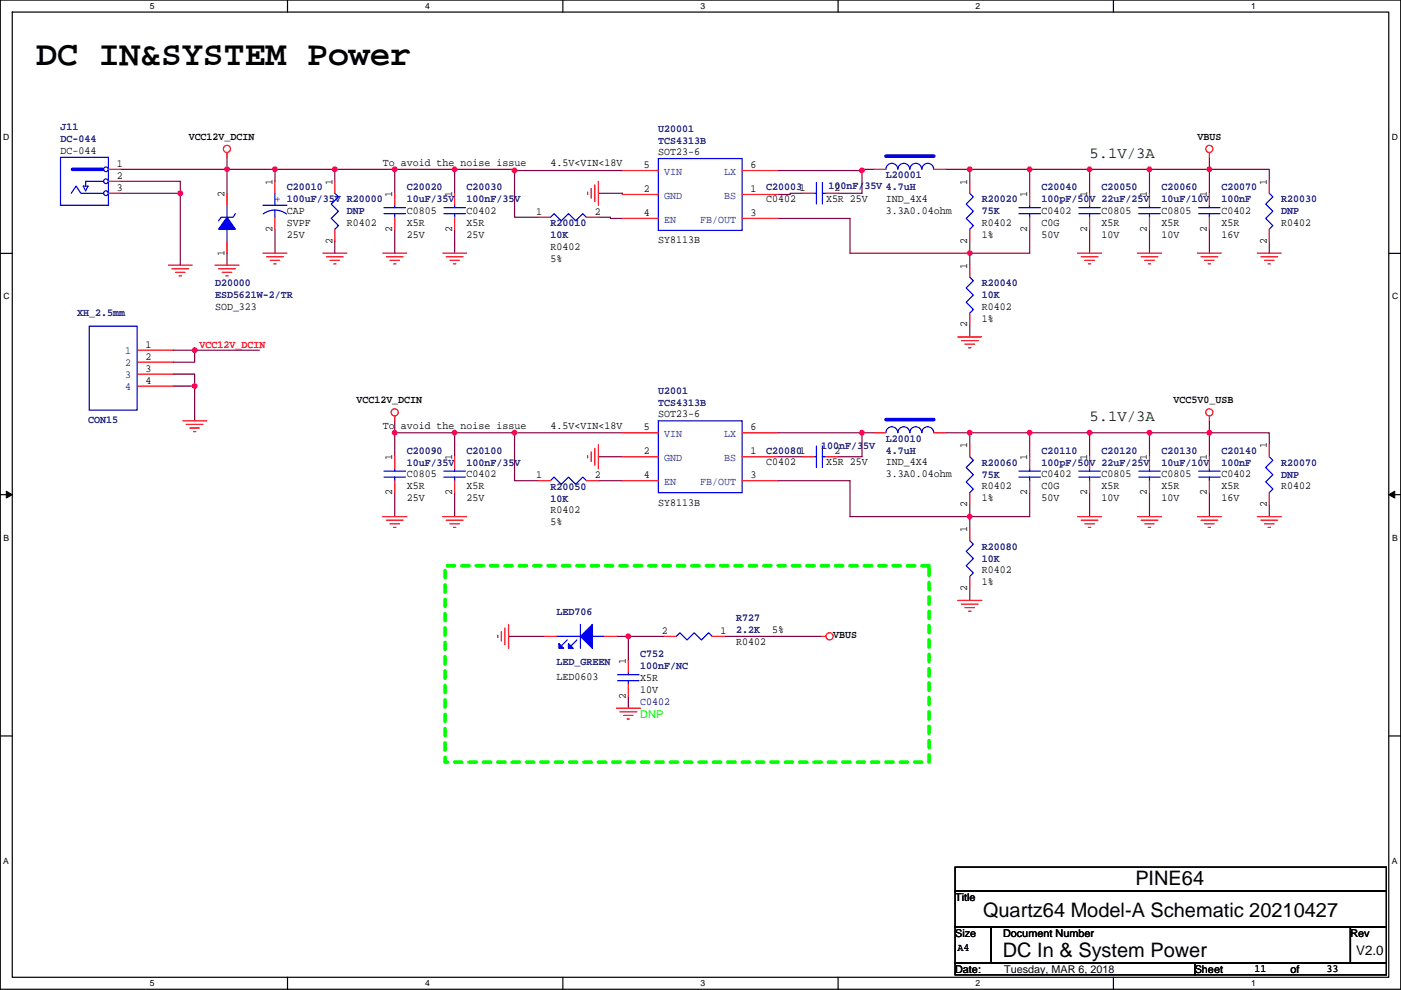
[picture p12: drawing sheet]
<svg xmlns="http://www.w3.org/2000/svg" width="297mm" height="210mm" viewBox="0 0 297 210" stroke-linecap="round" stroke-linejoin="round" font-family="sans-serif">
<path d="M.1 0h296.9v209.8h-296.9zM2.6 2.6h291.8v204.7h-291.8z" fill="none" stroke="#000" stroke-width=".25"/>
<g fill="#fff">
<path d="M31.8 .3h1v2h-1z"/>
<path d="M31.8 207.5h1v2.1h-1z"/>
</g>
<path d="M61 0v2.6M61 207.3v2.5" fill="none" stroke="#000" stroke-width=".25"/>
<g fill="#fff">
<path d="M90.1 .3h1v2h-1z"/>
<path d="M90.1 207.5h1v2.1h-1z"/>
</g>
<path d="M119.3 0v2.6M119.3 207.3v2.5" fill="none" stroke="#000" stroke-width=".25"/>
<g fill="#fff">
<path d="M148.5 .3h1v2h-1z"/>
<path d="M148.5 207.5h1v2.1h-1z"/>
</g>
<path d="M177.7 0v2.6M177.7 207.3v2.5" fill="none" stroke="#000" stroke-width=".25"/>
<g fill="#fff">
<path d="M206.9 .3h1v2h-1z"/>
<path d="M206.9 207.5h1v2.1h-1z"/>
</g>
<path d="M236.1 0v2.6M236.1 207.3v2.5" fill="none" stroke="#000" stroke-width=".25"/>
<g fill="#fff">
<path d="M265.2 .3h1v2h-1z"/>
<path d="M265.2 207.5h1v2.1h-1z"/>
<path d="M.7 28.2h1.3v2h-1.3z"/>
<path d="M295.1 28.2h1.3v2h-1.3z"/>
<path d="M.7 79.3h1.3v2.1h-1.3z"/>
<path d="M295.1 79.3h1.3v2.1h-1.3z"/>
</g>
<path d="M.1 53.7h2.5M294.4 53.7h2.6" fill="none" stroke="#000" stroke-width=".25"/>
<g fill="#fff">
<path d="M.7 130.5h1.2v2h-1.2z"/>
<path d="M295.1 130.5h1.2v2h-1.2z"/>
</g>
<path d="M.1 104.9h2.5M294.4 104.9h2.6" fill="none" stroke="#000" stroke-width=".25"/>
<g fill="#000" stroke="#000" stroke-width=".21">
<path d="M1.3 104.2l1.3 .7-1.3 .7z" fill-rule="evenodd"/>
<path d="M294.4 104.9l1.3-.7v1.4z" fill-rule="evenodd"/>
</g>
<g fill="#fff">
<path d="M.7 181.7h1.2v2h-1.2z"/>
<path d="M295.1 181.7h1.2v2h-1.2z"/>
</g>
<path d="M.1 156.1h2.5M294.4 156.1h2.6M202.5 196.6h7.6v7.6h-7.6zM202.5 183.9h91.4v5.1h-91.4zM202.5 189h91.4v7.6h-91.4zM210.1 196.6h76.2v7.6h-76.2zM286.3 196.6h7.6v7.6h-7.6zM202.5 204.2h50.8v2.6h-50.8zM253.3 204.2h40.6v2.6h-40.6z" fill="none" stroke="#000" stroke-width=".25"/>
<path d="M94.4 120h102.6v41.6h-102.6z" fill="none" stroke="#0f0" stroke-width=".76" stroke-dasharray="1.5 1.5"/>
<g fill="none" stroke="#800040" stroke-width=".25">
<path d="M25.5 38.5h12.7v17.7M25.5 35.9h83.6v.3M48.1 33.4v7.6M58.3 35.9v2.6M71 35.9v2.6M83.7 35.9v5.1M96.4 35.9v5.1M109.1 36.2v9.9h5.1M109.1 36.2h22.9M165 36.2h17.8M185.3 35.9h-2.5v5.1h-5.1M200.5 35.9h68.6v2.6"/>
<path d="M205.6 35.9v2.6M218.3 35.9v5.1M231 35.9v5.1M243.7 35.9v5.1M256.4 33.4v7.6M25.5 41h12.7M48.1 53.7v2.5M58.3 48.6v5.1M71 51.2v2.5M83.7 48.6v5.1M96.4 48.6v5.1M126.9 46.1h2.5v.2h2.6"/>
<path d="M126.9 41h5.1v.3M165 46.3h15.2v7.4h38.1v-5.1M170.1 41h-2.6v.3h-2.5M205.6 51.2v5M231 48.6v5.1M243.7 48.6v5.1M256.4 48.6v5.1M269.1 51.2v2.5M36.7 79.4h4.6v2.5M36.7 74.3h4.6M55 74.3h-13.7v2.5h-4.6M205.6 68.9v2.6"/>
<path d="M36.7 81.9h4.6M41.3 81.9v7.4M83.7 89.3v2.5M96.4 91.8h35.6M96.4 91.8v5.1M96.4 91.8h-12.7v5.1M109.1 91.8v10.2h5.1M126.9 96.9h5.1M165 91.8h20.3M165 96.9h5.1M182.8 91.8v5.1h-5.1M200.5 91.8h68.6v2.5"/>
<path d="M205.6 91.8v2.5M218.3 91.8v5.1M231 91.8v5.1M243.7 91.8v5.1M256.4 89.3v7.6M83.7 104.5v5.1M96.4 104.5v5.1M126.9 102h5.1M165 102h15.2v7.6h38.1v-5.1M205.6 107v5.1M231 104.5v5.1M243.7 104.5v5.1"/>
<path d="M256.4 104.5v5.1M269.1 107v2.6M107.8 135h7.6M130.7 135h10.1M133.2 135v5.1M153.5 135h20.6M205.6 124.8v2.6M133.2 147.7v2.5"/>
</g>
<g fill="#f0f" stroke="#f0f" stroke-width=".25">
<circle cx="38.2" cy="41" r=".5"/>
<circle cx="109.1" cy="36.2" r=".5"/>
<circle cx="182.7" cy="36.2" r=".5"/>
<circle cx="205.6" cy="35.9" r=".5"/>
<circle cx="205.6" cy="53.7" r=".5"/>
<circle cx="218.3" cy="35.9" r=".5"/>
<circle cx="243.7" cy="35.9" r=".5"/>
<circle cx="109.1" cy="91.8" r=".5"/>
<circle cx="182.7" cy="91.8" r=".5"/>
<circle cx="205.6" cy="109.6" r=".5"/>
<circle cx="231" cy="91.8" r=".5"/>
<circle cx="218.3" cy="91.8" r=".5"/>
<circle cx="205.6" cy="91.8" r=".5"/>
<circle cx="243.7" cy="91.8" r=".5"/>
<circle cx="256.4" cy="91.8" r=".5"/>
<circle cx="96.4" cy="91.8" r=".5"/>
<circle cx="83.7" cy="91.8" r=".5"/>
<circle cx="256.4" cy="35.9" r=".5"/>
<circle cx="96.4" cy="35.9" r=".5"/>
<circle cx="231" cy="35.9" r=".5"/>
<circle cx="48.1" cy="35.9" r=".5"/>
<circle cx="58.3" cy="35.9" r=".5"/>
<circle cx="71" cy="35.9" r=".5"/>
<circle cx="83.7" cy="35.9" r=".5"/>
<circle cx="41.3" cy="74.3" r=".5"/>
<circle cx="41.3" cy="81.9" r=".5"/>
<circle cx="133.2" cy="135" r=".5"/>
</g>
<g fill="none" stroke="#f00" stroke-width=".25">
<path d="M23 38.5h2.5M23 35.9h2.5M48.1 32.4v1M58.3 38.5v2.5M71 38.5v2.5M125.3 40v2M126.1 39.2v3.6M126.9 38.5v5M132 36.2h7.6M157.4 36.2h7.6M185.3 35.9h2.5M198 35.9h2.5"/>
<path d="M205.6 38.5v2.5M256.4 32.4v1M269.1 38.5v2.5M23 41h2.5M35.7 56.2h5.1M36.4 57h3.6M37.2 57.8h2M38 58.5h.5M45.6 56.2h5.1M46.4 57h3.5M47.1 57.8h2M47.9 58.5h.5"/>
<path d="M48.1 41v2.5M48.1 51.2v2.5M55.8 53.7h5M56.5 54.5h3.6M57.3 55.2h2M58 56h.5M58.3 46.1v2.5M68.5 53.7h5M69.2 54.5h3.6M70 55.2h2M70.7 56h.5M71 48.6v2.6"/>
<path d="M81.2 53.7h5M81.9 54.5h3.6M82.7 55.2h2M83.4 56h.5M83.7 41v2.5M83.7 46.1v2.5M93.9 53.7h5M94.6 54.5h3.6M95.4 55.2h2M96.1 56h.5M96.4 41v2.5M96.4 46.1v2.5"/>
<path d="M114.2 46.1h2.5M124.3 46.1h2.6M124.6 40.7v.6M132 46.3h7.6M132 41.3h7.6M157.4 46.3h7.6M157.4 41.3h7.6M170.1 41h2.5M175.1 41h2.6M205.6 48.6v2.6M205.6 56.2v2.6M218.3 41v2.5"/>
<path d="M218.3 46.1v2.5M228.5 53.7h5.1M229.2 54.5h3.6M230 55.2h2M230.8 56h.5M231 41v2.5M231 46.1v2.5M241.2 53.7h5.1M241.9 54.5h3.6M242.7 55.2h2M243.5 56h.5M243.7 41v2.5"/>
<path d="M243.7 46.1v2.5M253.9 53.7h5.1M254.6 54.5h3.6M255.4 55.2h2M256.2 56h.5M256.4 41v2.5M256.4 46.1v2.5M266.6 53.7h5.1M267.3 54.5h3.6M268.1 55.2h2M268.9 56h.5M269.1 48.6v2.6"/>
<path d="M29.1 79.4h7.6M29.1 76.8h7.6M29.1 74.3h7.6M203.1 71.5h5.1M203.8 72.2h3.6M204.6 73h2M205.4 73.8h.5M205.6 66.4v2.5M29.1 81.9h7.6M38.7 89.3h5.1M39.5 90h3.6M40.3 90.8h2"/>
<path d="M41 91.5h.5M83.7 96.9v2.5M83.7 88.2v1.1M96.4 96.9v2.5M124.6 96.6v.5M125.3 95.9v2M126.1 95.1v3.6M126.9 94.3v5.1M132 96.9h7.6M132 91.8h7.6M157.4 96.9h7.6M157.4 91.8h7.6"/>
<path d="M170.1 96.9h2.5M175.1 96.9h2.6M185.3 91.8h2.5M198 91.8h2.5M205.6 94.3v2.6M218.3 96.9v2.5M231 96.9v2.5M243.7 96.9v2.5M256.4 88.2v1.1M256.4 96.9v2.5M269.1 94.3v2.6M81.2 109.6h5"/>
<path d="M81.9 110.3h3.6M82.7 111.1h2M83.4 111.9h.5M83.7 102v2.5M93.9 109.6h5M94.6 110.3h3.6M95.4 111.1h2M96.1 111.9h.5M96.4 102v2.5M114.2 102h2.5M124.3 102h2.6M132 102h7.6"/>
<path d="M157.4 102h7.6M205.6 104.5v2.5M205.6 112.1v2.6M218.3 102v2.5M228.5 109.6h5.1M229.2 110.3h3.6M230 111.1h2M230.8 111.9h.5M231 102v2.5M241.2 109.6h5.1M241.9 110.3h3.6M242.7 111.1h2"/>
<path d="M243.5 111.9h.5M243.7 102v2.5M253.9 109.6h5.1M254.6 110.3h3.6M255.4 111.1h2M256.2 111.9h.5M256.4 102v2.5M266.6 109.6h5.1M267.3 110.3h3.6M268.1 111.1h2M268.9 111.9h.5M269.1 104.5v2.5"/>
<path d="M105.5 134.7v.5M106.3 134v2M107.1 133.2v3.6M107.8 132.4v5.1M115.4 135h2.6M128.1 135h2.6M140.8 135h2.6M151 135h2.5M174.1 135h1M203.1 127.4h5.1M203.8 128.1h3.6M204.6 128.9h2"/>
<path d="M205.4 129.6h.5M205.6 122.3v2.5M130.7 150.2h5.1M131.4 151h3.6M132.2 151.7h2M133 152.5h.5M133.2 140.1v2.5M133.2 145.1v2.6"/>
<circle cx="48.1" cy="31.6" r=".76"/>
<circle cx="256.4" cy="31.6" r=".76"/>
<circle cx="83.7" cy="87.5" r=".76"/>
<circle cx="256.4" cy="87.5" r=".76"/>
<circle cx="175.9" cy="135" r=".76"/>
</g>
<g fill="none" stroke="#00f" stroke-width=".25">
<path d="M12.8 33.4h10.2v10.1h-10.2zM17.7 39.5h1l-.5 1zM22 38.5h-3.8v1M139.6 33.6h17.8v15.3h-17.8zM173.1 38.7v4.6M174.4 38.7v4.6M190.4 35.9a1.26 1.26 0 0 0-1.3-1.3 1.26 1.26 0 0 0-1.3 1.3M192.9 35.9a1.26 1.26 0 0 0-1.3-1.3 1.26 1.26 0 0 0-1.2 1.3M198 35.9a1.27 1.27 0 0 0-1.3-1.3 1.27 1.27 0 0 0-1.3 1.3 1.26 1.26 0 0 0-1.2-1.3 1.26 1.26 0 0 0-1.3 1.3M15.1 41l1-1.5 1 1.5h4.9M48.1 43.5v2.6M48.1 48.6v2.6"/>
<path d="M49.9 45.3l-.5 .8h-2.5l-.5 .7M55.8 43.5h5M55.8 45.4a4.1 4.1 0 0 1 4.9 0M58.3 41v2.5M58.3 44.6v1.5M71 41l.8 .8-1.6 1.5 1.6 1.5-1.6 1.5 1.6 1.6-.8 .7M81.4 45.3h4.6M81.4 44h4.6M83.7 43.5v.5M83.7 45.3v.8M94.1 45.3h4.6M94.1 44h4.6"/>
<path d="M96.4 43.5v.5M96.4 45.3v.8M116.7 46.1l.8-.8 1.5 1.5 1.5-1.5 1.5 1.5 1.6-1.5 .7 .8M172.6 41h.5M174.4 41h.7M205.6 41l.8 .8-1.6 1.5 1.6 1.5-1.6 1.5 1.6 1.6-.8 .7M205.6 58.8l.8 .7-1.6 1.6 1.6 1.5-1.6 1.5 1.6 1.5-.8 .8M216 45.3h4.6M216 44h4.6M218.3 43.5v.5M218.3 45.3v.8M228.7 45.3h4.6"/>
<path d="M228.7 44h4.6M231 43.5v.5M231 45.3v.8M241.4 45.3h4.6M241.4 44h4.6M243.7 43.5v.5M243.7 45.3v.8M254.1 45.3h4.6M254.1 44h4.6M256.4 43.5v.5M256.4 45.3v.8M269.1 41l.8 .8-1.6 1.5 1.6 1.5-1.6 1.5 1.6 1.6-.8 .7"/>
<path d="M18.9 69.2h10.2v17.8h-10.2zM81.4 99.9h4.6M83.7 99.4v.5M94.1 99.9h4.6M96.4 99.4v.5M139.6 89.3h17.8v15.2h-17.8zM172.6 96.9h.5M173.1 94.6v4.6M174.4 94.6v4.6M174.4 96.9h.7M190.4 91.8a1.26 1.26 0 0 0-1.3-1.3 1.26 1.26 0 0 0-1.3 1.3M192.9 91.8a1.26 1.26 0 0 0-1.3-1.3 1.26 1.26 0 0 0-1.2 1.3"/>
<path d="M198 91.8a1.27 1.27 0 0 0-1.3-1.3 1.27 1.27 0 0 0-1.3 1.3 1.26 1.26 0 0 0-1.2-1.3 1.26 1.26 0 0 0-1.3 1.3M205.6 96.9l.8 .7-1.6 1.6 1.6 1.5-1.6 1.5 1.6 1.5-.8 .8M216 99.9h4.6M218.3 99.4v.5M228.7 99.9h4.6M231 99.4v.5M241.4 99.9h4.6M243.7 99.4v.5M254.1 99.9h4.6M256.4 99.4v.5M269.1 96.9l.8 .7-1.6 1.6 1.6 1.5-1.6 1.5 1.6 1.5-.8 .8M81.4 101.2h4.6"/>
<path d="M83.7 101.2v.8M94.1 101.2h4.6M96.4 101.2v.8M116.7 102l.8-.8 1.5 1.5 1.5-1.5 1.5 1.5 1.6-1.5 .7 .8M205.6 114.7l.8 .7-1.6 1.5 1.6 1.6-1.6 1.5 1.6 1.5-.8 .8M216 101.2h4.6M218.3 101.2v.8M228.7 101.2h4.6M231 101.2v.8M241.4 101.2h4.6M243.7 101.2v.8M254.1 101.2h4.6"/>
<path d="M256.4 101.2v.8M118 135h5.1M120.3 135.7l-1.3 1.3M122.3 135.7l-1.3 1.3M123.1 132.4v5.1M125.6 135h2.5M143.4 135l.7-.8 1.6 1.5 1.5-1.5 1.5 1.5 1.5-1.5 .8 .8M130.9 144.4h4.6M130.9 143.1h4.6M133.2 142.6v.5M133.2 144.4v.7"/>
<circle cx="22.5" cy="38.4" r=".5"/>
<circle cx="22.5" cy="35.9" r=".5"/>
<circle cx="22.5" cy="41" r=".5"/>
</g>
<g fill="#00f" stroke="#00f" stroke-width=".25">
<path d="M123.1 135l2.5-2.6v5.1z" fill-rule="evenodd"/>
<path d="M120.5 136.5l1 1h-1z" fill-rule="evenodd"/>
<path d="M118.5 136.5l1 1h-1z" fill-rule="evenodd"/>
<path d="M48.1 46.1l1.8 2.5h-3.5z" fill-rule="evenodd"/>
</g>
<path d="M15.4 35.9h6.3M187.8 33.1h10.2M187.8 89h10.2" fill="none" stroke="#00f" stroke-width=".76"/>
<text font-size="7.4" x="7.7" y="13.8">DC IN&amp;SYSTEM Power</text>
<g font-size="4.2">
<text x="240.7" y="187.8">PINE64</text>
<text x="208.4" y="194.5">Quartz64 Model-A Schematic 20210427</text>
<text x="212.6" y="203">DC In &amp; System Power</text>
</g>
<g font-size="3.3" fill="#004000">
<text x="231" y="33.5">5.1V/3A</text>
<text x="231" y="89.4">5.1V/3A</text>
</g>
<text font-size="2.8" x="287.5" y="202.6">V2.0</text>
<g font-size="2.3" fill="#000080">
<text x="12.8" y="27.7">J11</text>
<text x="139.6" y="27.9">U20001</text>
<text x="12.8" y="30.2">DC-044</text>
<text x="139.6" y="30.5">TCS4313B</text>
<text x="60.8" y="40.4">C20010</text>
<text x="86.2" y="40.4">C20020</text>
<text x="98.9" y="40.4">C20030</text>
<text x="162.4" y="40.4">C200031</text>
<text x="175.6" y="40.1">100nF/35V 4.7uH</text>
<text x="187.8" y="37.8">L20001</text>
<text x="220.9" y="40.4">C20040</text>
<text x="233.6" y="40.4">C20050</text>
<text x="246.3" y="40.4">C20060</text>
<text x="259" y="40.4">C20070</text>
<text x="73.5" y="45.4">DNP</text>
<text x="86.2" y="42.9">10uF/35V</text>
<text x="98.9" y="42.9">100nF/35V</text>
<text x="116.7" y="48">R20010</text>
<text x="208.2" y="42.9">R20020</text>
<text x="208.2" y="45.4">75K</text>
<text x="220.9" y="42.9">100pF/50V 22uF/25V</text>
<text x="246.3" y="42.9">10uF/10V</text>
<text x="259" y="42.9">100nF</text>
<text x="271.7" y="42.9">R20030</text>
<text x="271.7" y="45.4">DNP</text>
<text x="116.7" y="50.5">10K</text>
<text x="45.6" y="60.7">D20000</text>
<text x="45.6" y="63.2">ESD5621W-2/TR</text>
<text x="208.2" y="60.7">R20040</text>
<text x="208.2" y="63.2">10K</text>
<text x="16.4" y="67">XH_2.5mm</text>
<text x="139.6" y="83.5">U2001</text>
<text x="18.7" y="89.6">CON15</text>
<text x="139.6" y="86.1">TCS4313B</text>
<text x="174.1" y="95.2">100nF/35V</text>
<text x="187.8" y="93.7">L20010</text>
<text x="86.2" y="96.2">C20090</text>
<text x="86.2" y="98.8">10uF/35V</text>
<text x="98.9" y="96.2">C20100</text>
<text x="98.9" y="98.8">100nF/35V</text>
<text x="162.4" y="96.2">C200801</text>
<text x="187.8" y="96.2">4.7uH</text>
<text x="208.2" y="98.8">R20060</text>
<text x="208.2" y="101.3">75K</text>
<text x="220.9" y="96.2">C20110</text>
<text x="220.9" y="98.8">100pF/50V 22uF/25V</text>
<text x="233.6" y="96.2">C20120</text>
<text x="246.3" y="96.2">C20130</text>
<text x="246.3" y="98.8">10uF/10V</text>
<text x="259" y="96.2">C20140</text>
<text x="259" y="98.8">100nF</text>
<text x="271.7" y="98.8">R20070</text>
<text x="271.7" y="101.3">DNP</text>
<text x="116.7" y="103.9">R20050</text>
<text x="116.7" y="106.4">10K</text>
<text x="208.2" y="116.6">R20080</text>
<text x="208.2" y="119.1">10K</text>
<text x="118" y="130.5">LED706</text>
<text x="156.1" y="131.8">R727</text>
<text x="156.1" y="134.3">2.2K</text>
<text x="118" y="140.9">LED_GREEN</text>
<text x="135.8" y="139.4">C752</text>
<text x="135.8" y="142">100nF/NC</text>
<text x="135.8" y="149.5">C0402</text>
</g>
<g font-size="2.3">
<text x="40" y="29.7">VCC12V_DCIN</text>
<text x="253.9" y="29.7">VBUS</text>
<text x="12.8" y="32.7">DC-044</text>
<text x="24.8" y="35.4">1</text>
<text x="81.2" y="35.2">To avoid the noise issue</text>
<text x="116.7" y="35.2">4.5V&lt;VIN&lt;18V</text>
<text x="136.5" y="35.6">5</text>
<text x="139.6" y="32.9">SOT23-6</text>
<text x="159.1" y="35.6">6</text>
<text x="24.8" y="40.5">3</text>
<text x="24.8" y="37.9">2</text>
<text x="47.6" y="41.8" transform="rotate(-90 47.6 41.8)">2</text>
<text x="57.8" y="39.2" transform="rotate(-90 57.8 39.2)">1</text>
<text x="70.5" y="39.2" transform="rotate(-90 70.5 39.2)">1</text>
<text x="83.2" y="41.8" transform="rotate(-90 83.2 41.8)">1</text>
<text x="95.9" y="41.8" transform="rotate(-90 95.9 41.8)">1</text>
<text x="136.5" y="40.7">2</text>
<text x="159.1" y="40.7">1</text>
<text x="176.9" y="40.5">2</text>
<text x="205.1" y="39.2" transform="rotate(-90 205.1 39.2)">1</text>
<text x="217.8" y="41.8" transform="rotate(-90 217.8 41.8)">1</text>
<text x="230.5" y="41.8" transform="rotate(-90 230.5 41.8)">1</text>
<text x="243.2" y="41.8" transform="rotate(-90 243.2 41.8)">1</text>
<text x="255.9" y="41.8" transform="rotate(-90 255.9 41.8)">1</text>
<text x="268.6" y="39.2" transform="rotate(-90 268.6 39.2)">1</text>
<text x="60.8" y="45.4">CAP</text>
<text x="60.8" y="47.9">SVPF</text>
<text x="73.5" y="47.9">R0402</text>
<text x="86.2" y="45.4">C0805</text>
<text x="86.2" y="47.9">X5R</text>
<text x="98.9" y="45.4">C0402</text>
<text x="98.9" y="47.9">X5R</text>
<text x="113.7" y="45.5">1</text>
<text x="126.1" y="45.5">2</text>
<text x="136.5" y="45.8">4</text>
<text x="159.1" y="45.8">3</text>
<text x="162.4" y="42.8">C0402</text>
<text x="175.1" y="42.8">X5R 25V</text>
<text x="187.8" y="42.8">IND_4X4</text>
<text x="187.8" y="45.4">3.3A0.04ohm</text>
<text x="208.2" y="47.9">R0402</text>
<text x="220.9" y="45.4">C0402</text>
<text x="220.9" y="47.9">C0G</text>
<text x="233.6" y="45.4">C0805</text>
<text x="233.6" y="47.9">X5R</text>
<text x="246.3" y="45.4">C0805</text>
<text x="246.3" y="47.9">X5R</text>
<text x="259" y="45.4">C0402</text>
<text x="259" y="47.9">X5R</text>
<text x="271.7" y="47.9">R0402</text>
<text x="57.8" y="49.1" transform="rotate(-90 57.8 49.1)">2</text>
<text x="60.8" y="50.4">25V</text>
<text x="70.5" y="51.7" transform="rotate(-90 70.5 51.7)">2</text>
<text x="83.2" y="49.1" transform="rotate(-90 83.2 49.1)">2</text>
<text x="86.2" y="50.4">25V</text>
<text x="95.9" y="49.1" transform="rotate(-90 95.9 49.1)">2</text>
<text x="98.9" y="50.4">25V</text>
<text x="116.7" y="53">R0402</text>
<text x="139.6" y="51.5">SY8113B</text>
<text x="205.1" y="51.7" transform="rotate(-90 205.1 51.7)">2</text>
<text x="208.2" y="50.4">1%</text>
<text x="217.8" y="49.1" transform="rotate(-90 217.8 49.1)">2</text>
<text x="220.9" y="50.4">50V</text>
<text x="230.5" y="49.1" transform="rotate(-90 230.5 49.1)">2</text>
<text x="233.6" y="50.4">10V</text>
<text x="243.2" y="49.1" transform="rotate(-90 243.2 49.1)">2</text>
<text x="246.3" y="50.4">10V</text>
<text x="255.9" y="49.1" transform="rotate(-90 255.9 49.1)">2</text>
<text x="259" y="50.4">16V</text>
<text x="268.6" y="51.7" transform="rotate(-90 268.6 51.7)">2</text>
<text x="47.6" y="54.2" transform="rotate(-90 47.6 54.2)">1</text>
<text x="116.7" y="55.5">5%</text>
<text x="205.1" y="57" transform="rotate(-90 205.1 57)">1</text>
<text x="45.6" y="65.7">SOD_323</text>
<text x="208.2" y="65.7">R0402</text>
<text x="205.1" y="69.4" transform="rotate(-90 205.1 69.4)">2</text>
<text x="208.2" y="68.2">1%</text>
<text x="30.9" y="76.3">2</text>
<text x="30.9" y="73.7">1</text>
<text x="30.9" y="81.4">4</text>
<text x="30.9" y="78.8">3</text>
<text x="75.6" y="85.6">VCC12V_DCIN</text>
<text x="139.6" y="88.5">SOT23-6</text>
<text x="248.8" y="85.6">VCC5V0_USB</text>
<text x="81.2" y="91.1">To avoid the noise issue</text>
<text x="116.7" y="91.1">4.5V&lt;VIN&lt;18V</text>
<text x="136.5" y="91.3">5</text>
<text x="159.1" y="91.3">6</text>
<text x="205.1" y="95.1" transform="rotate(-90 205.1 95.1)">1</text>
<text x="268.6" y="95.1" transform="rotate(-90 268.6 95.1)">1</text>
<text x="83.2" y="97.6" transform="rotate(-90 83.2 97.6)">1</text>
<text x="86.2" y="101.2">C0805</text>
<text x="95.9" y="97.6" transform="rotate(-90 95.9 97.6)">1</text>
<text x="98.9" y="101.2">C0402</text>
<text x="113.7" y="101.4">1</text>
<text x="126.1" y="101.4">2</text>
<text x="136.5" y="101.4">4</text>
<text x="136.5" y="96.3">2</text>
<text x="159.1" y="96.3">1</text>
<text x="159.1" y="101.4">3</text>
<text x="162.4" y="98.7">C0402</text>
<text x="175.1" y="98.7">X5R 25V</text>
<text x="176.9" y="96.3">2</text>
<text x="187.8" y="98.7">IND_4X4</text>
<text x="187.8" y="101.2">3.3A0.04ohm</text>
<text x="217.8" y="97.6" transform="rotate(-90 217.8 97.6)">1</text>
<text x="220.9" y="101.2">C0402</text>
<text x="230.5" y="97.6" transform="rotate(-90 230.5 97.6)">1</text>
<text x="233.6" y="101.2">C0805</text>
<text x="243.2" y="97.6" transform="rotate(-90 243.2 97.6)">1</text>
<text x="246.3" y="101.2">C0805</text>
<text x="255.9" y="97.6" transform="rotate(-90 255.9 97.6)">1</text>
<text x="259" y="101.2">C0402</text>
<text x="83.2" y="105" transform="rotate(-90 83.2 105)">2</text>
<text x="86.2" y="103.8">X5R</text>
<text x="86.2" y="106.3">25V</text>
<text x="95.9" y="105" transform="rotate(-90 95.9 105)">2</text>
<text x="98.9" y="103.8">X5R</text>
<text x="98.9" y="106.3">25V</text>
<text x="139.6" y="107.3">SY8113B</text>
<text x="205.1" y="107.5" transform="rotate(-90 205.1 107.5)">2</text>
<text x="208.2" y="103.8">R0402</text>
<text x="208.2" y="106.3">1%</text>
<text x="217.8" y="105" transform="rotate(-90 217.8 105)">2</text>
<text x="220.9" y="103.8">C0G</text>
<text x="220.9" y="106.3">50V</text>
<text x="230.5" y="105" transform="rotate(-90 230.5 105)">2</text>
<text x="233.6" y="103.8">X5R</text>
<text x="233.6" y="106.3">10V</text>
<text x="243.2" y="105" transform="rotate(-90 243.2 105)">2</text>
<text x="246.3" y="103.8">X5R</text>
<text x="246.3" y="106.3">10V</text>
<text x="255.9" y="105" transform="rotate(-90 255.9 105)">2</text>
<text x="259" y="103.8">X5R</text>
<text x="259" y="106.3">16V</text>
<text x="268.6" y="107.5" transform="rotate(-90 268.6 107.5)">2</text>
<text x="271.7" y="103.8">R0402</text>
<text x="116.7" y="108.9">R0402</text>
<text x="116.7" y="111.4">5%</text>
<text x="205.1" y="112.9" transform="rotate(-90 205.1 112.9)">1</text>
<text x="205.1" y="125.3" transform="rotate(-90 205.1 125.3)">2</text>
<text x="208.2" y="121.6">R0402</text>
<text x="208.2" y="124.1">1%</text>
<text x="140.3" y="134.4">2</text>
<text x="152.8" y="134.4">1</text>
<text x="156.1" y="136.8">R0402</text>
<text x="163.7" y="134.3">5%</text>
<text x="176.7" y="135.4">VBUS</text>
<text x="132.7" y="140.8" transform="rotate(-90 132.7 140.8)">1</text>
<text x="118" y="144.2">LED0603</text>
<text x="132.7" y="148.2" transform="rotate(-90 132.7 148.2)">2</text>
<text x="135.8" y="144.4">X5R</text>
<text x="135.8" y="147">10V</text>
<text x="202.5" y="191.1">Title</text>
<text x="202.5" y="198.7">Size</text>
<text x="203" y="201.7">A4</text>
<text x="212.7" y="198.7">Document Number</text>
<text x="286.3" y="198.7">Rev</text>
<text x="202.5" y="206.3">Date:</text>
<text x="212.9" y="206.3">Tuesday, MAR 6, 2018</text>
<text x="253.3" y="206.3">Sheet</text>
<text x="266" y="206.1">11</text>
<text x="273.6" y="206.3">of</text>
<text x="281.2" y="206.1">33</text>
</g>
<g font-size="2.3" fill="#004080">
<text x="140.8" y="37.1">VIN</text>
<text x="153.5" y="37.1">LX</text>
<text x="140.8" y="47.2">EN</text>
<text x="140.8" y="42.2">GND</text>
<text x="148.5" y="47.2">FB/OUT</text>
<text x="153.5" y="42.2">BS</text>
<text x="26.5" y="77.7">2</text>
<text x="26.5" y="75.2">1</text>
<text x="26.5" y="82.8">4</text>
<text x="26.5" y="80.3">3</text>
<text x="140.8" y="92.7">VIN</text>
<text x="153.5" y="92.7">LX</text>
<text x="140.8" y="97.8">GND</text>
<text x="153.5" y="97.8">BS</text>
<text x="140.8" y="102.9">EN</text>
<text x="148.5" y="102.9">FB/OUT</text>
</g>
<text font-size="2.3" fill="#00f" x="58.3" y="42.8">+ 100uF/35V R20000</text>
<text font-size="2.3" fill="#f00" x="42.3" y="73.8">VCC12V_DCIN</text>
<text font-size="2.3" fill="#0f0" x="135.8" y="152.3">DNP</text>
<g font-size="1.8">
<text x="31.8" y="1.9">5</text>
<text x="90.1" y="1.9">4</text>
<text x="148.5" y="1.9">3</text>
<text x="206.9" y="1.9">2</text>
<text x="265.2" y="1.9">1</text>
<text x=".7" y="29.8">D</text>
<text x="295.1" y="29.8">D</text>
<text x=".8" y="63.5">C</text>
<text x="295.1" y="63.5">C</text>
<text x=".8" y="114.7">B</text>
<text x="295.1" y="114.7">B</text>
<text x=".7" y="183.3">A</text>
<text x="295.1" y="183.3">A</text>
<text x="31.8" y="209.2">5</text>
<text x="90.1" y="209.2">4</text>
<text x="148.5" y="209.2">3</text>
<text x="206.9" y="209.2">2</text>
<text x="265.2" y="209.2">1</text>
</g>
</svg>
